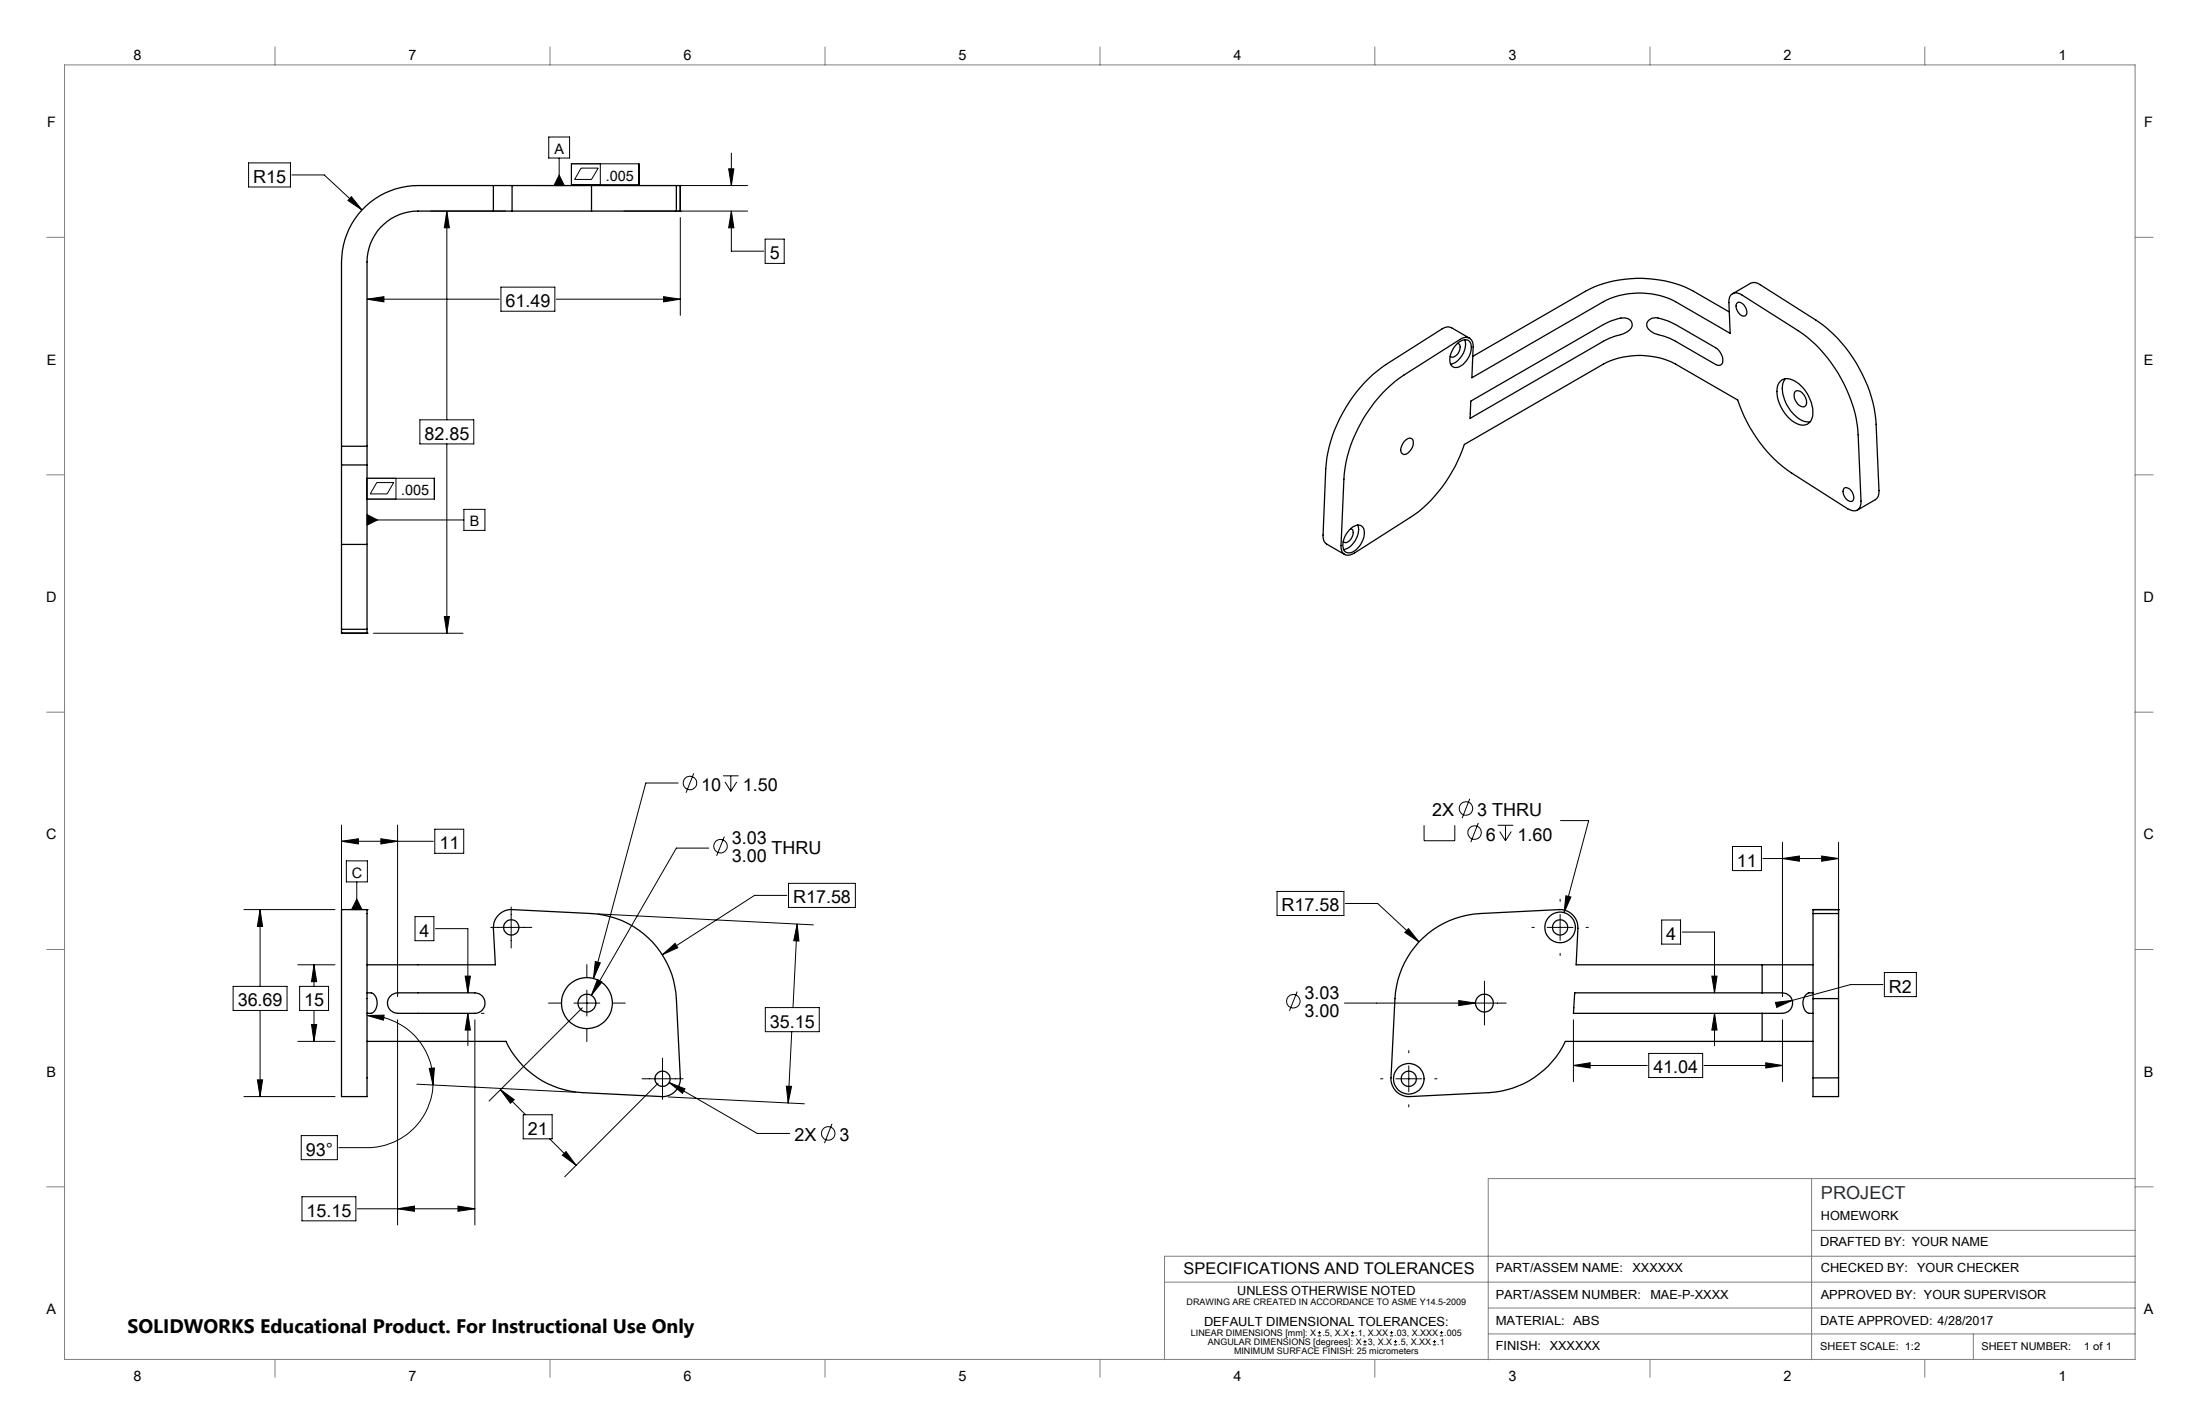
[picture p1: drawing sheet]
<svg xmlns="http://www.w3.org/2000/svg" width="432mm" height="279mm" viewBox="0 0 432 279" stroke-linecap="round" stroke-linejoin="round" font-family="sans-serif">
<g fill="none" stroke="#000" stroke-width=".2">
<path d="M48.8 32h8.2v4.7h-8.2zM57.3 34.3h6.3l7.4 6.9M69 38.6l2 2.6-2.7-1.9zM105.6 36.4h9.2M107.7 26.9h4.1v4.1h-4.1zM109.7 34.4l1.1 2h-2.1zM109.7 31v5.4M112.1 32.1h13.3v4.1h-13.3zM114.1 33h3.3l-1.3 2.2h-3.3zM117.8 32.1v4.1M122.4 36.4h24.3M143 33.1h1l-.5 3.3z"/>
<path d="M143.5 30.1v6.3M72 58.7h26M72 58.7l3.4-.5v1zM84.5 41.4h14.7M87.7 41.4v41M87.7 41.4l.5 3.3h-1zM98.3 56.3h10.6v4.8h-10.6zM109.2 58.7h24.3M122.4 41.4h24.3M130.2 58.2l3.3 .5-3.3 .5zM133.5 42.7v19.2M143.5 41.4v7.9h6.4"/>
<path d="M143.5 41.4l.5 3.3h-1zM150.2 46.9h3.7v4.8h-3.7zM72 93.8h13.3v4.1h-13.3zM73.9 94.7h3.4l-1.3 2.2h-3.3zM77.7 93.8v4.1M82.4 82.4h10.6v4.7h-10.6zM87.7 87.1v37.1M91.1 99.9h4.1v4.2h-4.1zM72 101l2.1 1-2.1 1zM72 102h19.1M73.3 124.2h17.6M87.2 121h1l-.5 3.2z"/>
<path d="M133.1 153.6h-6.3l-10.3 38.4M136.2 151.7l-1.5 3.8M141.9 152.2h3.1M142.3 153.4l1.1 1.9M143.4 152.2v3.1M144.6 153.4l-1.2 1.9M288.5 156.7l-1.5 3.8M47.9 178.5h17.9M51 178.5v15M51 178.5l.5 3.3h-1zM67 161.9v26.1M67 165.1h18.1"/>
<path d="M67 165.1l3.3-.5v1zM68 168.9h4.1v4.1h-4.1zM70 176.4l1 2.1h-2zM70 173v5.5M74.8 164.6l3.2 .5-3.2 .5zM78 161.9v33.6M81.5 179.8h3.7v4.8h-3.7zM85.3 162.7h5.7v4.7h-5.7zM100.3 177.9v8.1M117.3 179.3l42.3 2.2M139.1 166.4h-6.3l-16.7 28.9M142.2 164.1l-1.5 3.8"/>
<path d="M154.4 175.7h-6.3l-18.1 11.6M154.8 173.3h13.1v4.7h-13.1zM250.6 174.9h13.2v4.7h-13.2zM264.1 177.3h6.3l8.1 7.5M279.5 161.9v3.1h6v-3.1M290.2 161.5l-1.5 3.7M294 161.9h3M294.4 163.2l1.1 1.8M295.5 161.9v3.1M296.6 163.2l-1.1 1.8M306.2 176.4v.5M306.2 179.4v5.1"/>
<path d="M306.3 161h5.5l-4.8 18.1M307.3 175.8l1 .2-1.3 3.1zM340 166.1h5.7v4.7h-5.7zM346 168.5h14.9M349.8 168.5l3.4-.5v1zM349.8 165.3v30.2M357.5 168l3.4 .5-3.4 .5zM360.9 165.3v22.7M45.8 193.5h10.5v4.8h-10.5zM51 198.3v16.9M58.5 189.3h7.3M58.8 193.5h5.7v4.8h-5.7z"/>
<path d="M61.6 189.3v4.2M61.6 198.3v6M61.6 189.3l.6 3.3h-1.1zM72 199.2h3.4l-.2 1zM72 199.2a12.9 12.9 0 0 1 13 13.7M85.5 182.2h6.3v12.6M91.3 191.5h1l-.5 3.3zM91.8 198.8v6.4M91.8 198.8l.5 3.3h-1zM94.5 198.8h.5M96.3 182h8.1M107.7 196.8h2.4"/>
<path d="M112.6 196.8h5.1M114.3 197.7l-18.3 18.3M115.2 189.3v2.4M115.2 194.3v5.1M116.8 188.7l1 .2-1.3 3.1zM117.3 192.2l.8 .5-2 2.6zM120.3 196.8h2.4M130 187.3l2.5-2.2 .5 .8zM150.2 197.7h10.6v4.7h-10.6zM156.5 181.3l-.9 16.4M156.5 181.3l.3 3.3h-1zM254.6 194.6l-1.5 3.7"/>
<path d="M276.4 182.2l2.1 2.6-2.8-1.8zM286.3 196.3l3.3 .5-3.3 .5zM291.4 192.5v8.6M295.6 196.8h-31.7M300.7 182h.4M303.7 182h5.1M306.2 187v.5M311.3 182h.4M326.1 180.5h3.7v4.7h-3.7zM330.2 182.9h6.3v11.9M336 191.5h1l-.5 3.3zM336.5 198.8v6.4"/>
<path d="M336.5 198.8l.5 3.3h-1zM348.5 196.7l3.3-.4-3.1 1.4zM369.6 193.2h-6.4l-13.4 3.6M369.9 190.8h6.2v4.7h-6.2zM47.9 215.2h17.9M50.5 211.9h1l-.5 3.3zM58.5 204.3h7.3M61.1 201h1.1l-.6 3.3zM78 200.1v40.2M81.8 212.7l31.2 1.6M84.2 209.6h1.1l-.3 3.3zM85 212.9a12.9 12.9 0 0 1-12.2 12.3h-6.3"/>
<path d="M93.2 200.1v40.2M98.2 213.8l2.7 2-.7 .7zM98.2 213.8l5 4.9M102.7 218.7h5.7v4.7h-5.7zM115.2 201.9v2.5M126 211.7h8.1M129.2 212.5l-18.4 18.4M130 207.6v8.1M131.1 215.2l26.8 1.4M131.3 212.4l17.3 10h6.4M131.3 212.4l3.1 1.2-.5 .9zM154.3 213.1h1.1l-.7 3.3z"/>
<path d="M155.4 202.4l-.7 14M271 211.7h.4M274 211.7h5M276.5 206.1v.5M276.5 209.1v5.1M276.5 216.7v.5M281.6 211.7h.4M308.8 209.1l3.3-.6v1.1zM308.8 200.1v12.1M308.8 209.1h14.5M323.6 206.7h10.6v4.7h-10.6zM334.5 209.1h15.3"/>
<path d="M346.6 208.5l3.2 .6-3.2 .5zM349.8 200.1v12.1M59.1 222.8h7.1v4.7h-7.1zM59.3 234.8h10.5v4.7h-10.5zM70.1 237.2h23.1M78 237.2l3.4-.6v1.1zM89.9 236.6l3.3 .6-3.3 .5zM107.9 223.4l5.2 5.2M110.4 226.7l.7-.7 2 2.6zM163.3 220.5l-1.5 3.8M258.7 262.1h.6M258.7 261.5h.6"/>
<path d="M259 261.2v.6M265.1 262.1h.7M265.1 261.5h.7M265.5 261.2v.6M267.6 263.9h.6M267.6 263.2h.6M267.9 262.9v.7M272.8 262.1h.6M272.8 261.5h.6M273.1 261.2v.6M273.6 263.9h.6M273.6 263.2h.6"/>
<path d="M273.9 262.9v.7M281.2 263.9h.7M281.2 263.2h.7M281.6 262.9v.7M282.6 262.1h.6M282.6 261.5h.6M282.9 261.2v.6"/>
<circle cx="135.4" cy="153.6" r="1.32"/>
<circle cx="287.7" cy="158.6" r="1.33"/>
<circle cx="141.4" cy="166" r="1.32"/>
<circle cx="289.4" cy="163.4" r="1.33"/>
<circle cx="253.8" cy="196.4" r="1.32"/>
<circle cx="162.6" cy="222.4" r="1.33"/>
</g>
<g fill="none" stroke="#808080" stroke-width=".2">
<path d="M12.7 12.7h406.4v254h-406.4zM54 9.2v3.5M108 9.2v3.5M161.9 9.2v3.5M215.9 9.2v3.5M269.8 9.2v3.5M323.8 9.2v3.5M377.8 9.2v3.5M9.2 46.6h3.5M419.1 46.6h3.5M9.2 93.2h3.5M419.1 93.2h3.5"/>
<path d="M9.2 139.7h3.5M419.1 139.7h3.5M9.2 186.3h3.5M419.1 186.3h3.5M9.2 232.9h3.5M355.6 231.2v35.6M419.1 232.9h3.5M419.1 231.2h-127v35.6M228.6 251.6h190.5M292.1 256.6h127M355.6 241.4h63.5M419.1 246.5h-190.5v20.3"/>
<path d="M54 266.7v3.5M108 266.7v3.5M161.9 266.7v3.5M215.9 266.7v3.5M269.8 266.7v3.5M292.1 261.7h127M323.8 266.7v3.5M377.8 266.7v3.5M387.3 261.7v5.1"/>
</g>
<g fill="#000">
<path d="M70 176.4l1 2.1h-2zM109.7 34.4l1.1 2h-2.1zM72 101l2.1 1-2.1 1z"/>
<path d="M156.5 181.3l.3 3.3h-1zM154.3 213.1h1.1l-.7 3.3zM61.6 189.3l.6 3.3h-1.1zM61.1 201h1.1l-.6 3.3zM51 178.5l.5 3.3h-1zM50.5 211.9h1l-.5 3.3zM131.3 212.4l2.6 2.1 .5-.9zM89.9 236.6l3.3 .6-3.3 .5zM78 237.2l3.4-.6v1.1zM91.3 191.5h1l-.5 3.3zM91.8 198.8l.5 3.3h-1zM98.2 213.8l2.7 2-.7 .7zM110.4 226.7l.7-.7 2 2.6zM130 187.3l3-1.4-.5-.8zM74.8 164.6l3.2 .5-3.2 .5zM67 165.1l3.3-.5v1zM116.8 188.7l-.3 3.3 1.3-3.1zM84.2 209.6h1.1l-.3 3.3zM72 199.2h3.4l-.2 1zM117.3 192.2l-1.2 3.1 2-2.6zM348.5 196.7l.2 1 3.1-1.4zM349.8 168.5l3.4-.5v1zM357.5 168l3.4 .5-3.4 .5zM276.4 182.2l-.7 .8 2.8 1.8zM346.6 208.5l3.2 .6-3.2 .5zM308.8 209.1l3.3-.6v1.1zM336 191.5h1l-.5 3.3zM336.5 198.8l.5 3.3h-1zM307.3 175.8l-.3 3.3 1.3-3.1zM286.3 196.3v1l3.3-.5zM69 38.6l-.7 .7 2.7 1.9zM143 33.1h1l-.5 3.3zM143.5 41.4l.5 3.3h-1zM87.2 121h1l-.5 3.2zM87.7 41.4l.5 3.3h-1zM130.2 58.2l3.3 .5-3.3 .5zM72 58.7l3.4-.5v1z"/>
</g>
<g fill="none" stroke="#000" stroke-width=".25">
<path d="M96.8 36.4h3.7M96.8 36.4h-14.7a15 15 0 0 0-15.1 15v36.2M96.8 36.4v5M100.5 36.4v5M100.5 36.4h15.6M116.1 36.4h16.7M116.1 36.4v5M132.8 36.4h.7M132.8 36.4v5M133.5 36.4h.1M133.5 36.4v5M96.8 41.4h3.7"/>
<path d="M96.8 41.4h-14.7a10 10 0 0 0-10.1 10v36.2M100.5 41.4h15.6M116.1 41.4h16.7M132.8 41.4h.7M133.5 41.4h.1M340 57.6l3.7-2.1a1.73 1.73 0 0 1 1.7 .3l11 7a27.6 27.6 0 0 1 11.8 20.5l.6 13.4a1.61 1.61 0 0 1-.7 1.3l-3.5 2.1M341 59.4a1.41 1.41 0 0 1 1.7 1.1l.1 .3a.77 .77 0 0 1-.1 1.1 .77 .77 0 0 1-1.1-.1 2.06 2.06 0 0 1-.7-2.2zM271.3 77.2l3.4-3 11.9-7.6a1.54 1.54 0 0 1 1.8-.2 1.54 1.54 0 0 1 .7 1.7l-.2 6 25.8-14.9a15.6 15.6 0 0 1 14.2 0l10.7 6.2-.3-6a1.53 1.53 0 0 1 .7-1.8 1.53 1.53 0 0 1 1.9 .3l11 7a27.6 27.6 0 0 1 11.8 20.4l.6 13a1.57 1.57 0 0 1-.8 1.8 1.57 1.57 0 0 1-1.8-.3l-11.1-7a27.8 27.8 0 0 1-10.5-14.3l-12.2-7.1a15.6 15.6 0 0 0-14.2 0l-27.3 15.8a27.6 27.6 0 0 1-10.6 14.3l-11 7a1.5 1.5 0 0 1-2.5-.7l-.1-.8 .6-13a28.1 28.1 0 0 1 7.5-16.8zM285.8 67.6a1.9 1.9 0 0 1 2.6-.7 2.92 2.92 0 0 1-.3 3.4 3 3 0 0 1-2.6 1.8 1.7 1.7 0 0 1-.8-2.4l.5-1.3zM286.1 67.4h.1a1.32 1.32 0 0 1 0 2 1.03 1.03 0 0 1-1.6 .5M287.5 66.6a4 4 0 0 1-2.8 4.9M288.4 66.4l-3.6-2.2a1.79 1.79 0 0 0-1.8 .4l-11 6.9a28.1 28.1 0 0 0-11.8 20.5l-.5 13.4a1.61 1.61 0 0 0 .7 1.4l3.5 2"/>
<path d="M288.7 78.7l26.4-15.2a9.6 9.6 0 0 1 3.8-1.1 1.42 1.42 0 0 1 1.5 1.2 1.42 1.42 0 0 1-1.1 1.6l-.7 .3-2.7 .9-1.2 .6-26.2 15.1zM323.7 62.7a3.5 3.5 0 0 1 3.1 .1l2.1 .9 7.8 4.5a2.74 2.74 0 0 1 1.3 3.2 .84 .84 0 0 1-1.3 .1l-8.2-4.8-2.6-.9a3.3 3.3 0 0 1-2.7-1.8v-.5zM339.4 61.2l-7-4.1a23.3 23.3 0 0 0-21.2 0l-22.1 12.8M349.5 74.8a2.42 2.42 0 0 1 3.1 .2 7.5 7.5 0 0 1 3.2 6.6 2.01 2.01 0 0 1-3.2 1.5 7.4 7.4 0 0 1-3.7-7.3zM350.4 74.3a4.2 4.2 0 0 0-.1 4.2 7.2 7.2 0 0 0 3.9 4.2l1.1 .1M352.5 76.7a1.98 1.98 0 0 1 2.1 2.3 .79 .79 0 0 1-.5 .8 .79 .79 0 0 1-.9-.2 2.05 2.05 0 0 1-.7-2.9zM67 87.6v3.6M67 91.2v15.6M67 87.6h5M67 91.2h5M72 87.6v3.6M72 91.2v15.6"/>
<path d="M275.6 86.6l.2-.2a.84 .84 0 0 1 1.1-.4 .84 .84 0 0 1 .5 1 2.49 2.49 0 0 1-1.8 2.2 1.15 1.15 0 0 1-.4-1.9zM362 95.8a1.64 1.64 0 0 1 1.9 1.7 .7 .7 0 0 1-.4 .9 .7 .7 0 0 1-.9-.3 1.84 1.84 0 0 1-.6-2.3zM67 106.8v16.7M67 106.8h5M72 106.8v16.7M265.1 103.8h.1a1.32 1.32 0 0 1 0 1.9l-.5 .5a.71 .71 0 0 1-1.1 .1M265.1 103.7l.4-.3a1.33 1.33 0 0 1 1.6-.3 1.33 1.33 0 0 1 .7 1.4 4.2 4.2 0 0 1-3 4 1.37 1.37 0 0 1-1.2-1.9l.4-1.4zM266.5 103a4.1 4.1 0 0 1-2.8 4.8M67 124.2h.1M67 123.5v.7M67 124.2h5M67 123.5h5"/>
<path d="M72 124.2h.1M72 123.5v.7M67 178.5v36.7h5v-36.7M67 178.5h.1M67 178.5h5M72 178.5h.1M355.8 179.2v16.7M355.8 178.5h.1M355.8 178.5h5.1M355.8 178.5v.7M355.8 179.2h5.1M360.9 179.2v16.7"/>
<path d="M360.9 178.5h.1M360.9 178.5v.7M72 194.8h.1a1.63 1.63 0 0 1 1.9 1.7 2.14 2.14 0 0 1-1.1 2.3h-.9M72 189.3h25.2l-.4-7.2a3.5 3.5 0 0 1 3.7-3.6l15.6 .7a17.6 17.6 0 0 1 16.7 16.7l.7 15.6a3.5 3.5 0 0 1-3.6 3.7l-15.6-.8a17.6 17.6 0 0 1-15-10.1h-27.3M76.5 195.6a3.5 3.5 0 0 1 3-.8h13.7a2.01 2.01 0 0 1 2 2 2.01 2.01 0 0 1-2 2h-14.2a2.36 2.36 0 0 1-2.9-1.7v-.6zM345.9 194.8h3a2.32 2.32 0 0 1 2.9 1.7 2.05 2.05 0 0 1-2.4 2.3h-3.5M345.9 189.3h9.9M345.9 189.3h-36.5l.3-7.2a3.5 3.5 0 0 0-3.7-3.6l-15.5 .7a17.6 17.6 0 0 0-16.7 16.7l-.8 15.6a3.5 3.5 0 0 0 3.7 3.7l15.5-.8a17.6 17.6 0 0 0 15-10.1h38.7M345.9 194.8h-36.8l-.3 3.9v.1h37.1M345.9 189.3v5.5M345.9 198.8v5.5M355.8 194.8h-.1a1.52 1.52 0 0 0-1.7 1.2 2.32 2.32 0 0 0 1 2.8h.8"/>
<path d="M355.8 195.9h5.1M355.8 195.9v15.6M360.9 195.9v15.6M345.9 204.3h9.9M355.8 211.5v3.7h5.1v-3.7M355.8 211.5h5.1"/>
<circle cx="100.4" cy="182" r="1.51"/>
<circle cx="115.2" cy="196.8" r="1.75"/>
<circle cx="115.2" cy="196.8" r="5"/>
<circle cx="291.3" cy="196.8" r="1.75"/>
<circle cx="306.2" cy="182" r="1.49"/>
<circle cx="306.2" cy="182" r="3"/>
<circle cx="130" cy="211.7" r="1.49"/>
<circle cx="276.5" cy="211.7" r="1.49"/>
<circle cx="276.5" cy="211.7" r="3"/>
</g>
<text font-size="3.8" x="25" y="261.6">SOLIDWORKS Educational Product. For Instructional Use Only</text>
<g font-size="3.5">
<text x="49.7" y="35.9">R15</text>
<text x="151.1" y="50.9">5</text>
<text x="99.2" y="60.3">61.49</text>
<text x="83.3" y="86.3">82.85</text>
<text x="137.6" y="155.2">10</text>
<text x="145.8" y="155.2">1.50</text>
<text x="281.1" y="160.2">2X</text>
<text x="289.9" y="160.2">3 THRU</text>
<text x="86.2" y="166.6">11</text>
<text x="143.6" y="165.6">3.03</text>
<text x="151.5" y="167.6">THRU</text>
<text x="291.6" y="164.9">6</text>
<text x="297.8" y="164.9">1.60</text>
<text x="143.6" y="169.1">3.00</text>
<text x="340.9" y="170">11</text>
<text x="155.7" y="177.2">R17.58</text>
<text x="251.5" y="178.8">R17.58</text>
<text x="82.3" y="183.8">4</text>
<text x="327" y="184.4">4</text>
<text x="46.7" y="197.4">36.69</text>
<text x="59.7" y="197.4">15</text>
<text x="256" y="196">3.03</text>
<text x="370.8" y="194.7">R2</text>
<text x="151.1" y="201.6">35.15</text>
<text x="256" y="199.5">3.00</text>
<text x="324.5" y="210.6">41.04</text>
<text x="60" y="226.7">93°</text>
<text x="103.6" y="222.7">21</text>
<text x="156" y="223.9">2X</text>
<text x="164.8" y="223.9">3</text>
<text x="60.2" y="238.7">15.15</text>
</g>
<text font-size="3.5" fill="#003359" x="357.4" y="235.3">PROJECT</text>
<text font-size="3.2" x="232.3" y="250">SPECIFICATIONS AND TOLERANCES</text>
<g font-size="2.8">
<text x="26.2" y="11.8">8</text>
<text x="80.2" y="11.8">7</text>
<text x="134.2" y="11.8">6</text>
<text x="188.1" y="11.8">5</text>
<text x="242.1" y="11.8">4</text>
<text x="296.1" y="11.8">3</text>
<text x="350.1" y="11.8">2</text>
<text x="404" y="11.8">1</text>
<text x="9.2" y="25">F</text>
<text x="420.8" y="25">F</text>
<text x="108.8" y="30.2">A</text>
<text x="118.9" y="35.4">.005</text>
<text x="9.2" y="71.5">E</text>
<text x="420.8" y="71.5">E</text>
<text x="78.7" y="97.1">.005</text>
<text x="92.2" y="103.2">B</text>
<text x="9.1" y="118.1">D</text>
<text x="420.7" y="118.1">D</text>
<text x="9.1" y="164.7">C</text>
<text x="420.7" y="164.7">C</text>
<text x="69" y="172.2">C</text>
<text x="9.2" y="211.2">B</text>
<text x="420.8" y="211.2">B</text>
<text x="9.2" y="257.8">A</text>
<text x="420.8" y="257.8">A</text>
<text x="26.2" y="271">8</text>
<text x="80.2" y="271">7</text>
<text x="134.2" y="271">6</text>
<text x="188.1" y="271">5</text>
<text x="242.1" y="271">4</text>
<text x="296.1" y="271">3</text>
<text x="350.1" y="271">2</text>
<text x="404" y="271">1</text>
</g>
<g font-size="2.5">
<text x="357.4" y="239.3">HOMEWORK</text>
<text x="357.2" y="244.5">DRAFTED BY: YOUR NAME</text>
<text x="293.6" y="249.7">PART/ASSEM NAME:</text>
<text x="320.4" y="249.7">XXXXXX</text>
<text x="357.4" y="249.7">CHECKED BY:</text>
<text x="376.3" y="249.7">YOUR CHECKER</text>
<text x="242.8" y="254.2">UNLESS OTHERWISE NOTED</text>
<text x="293.6" y="254.8">PART/ASSEM NUMBER:</text>
<text x="323.9" y="254.8">MAE-P-XXXX</text>
<text x="357.4" y="254.8">APPROVED BY: YOUR SUPERVISOR</text>
<text x="236.3" y="260.1">DEFAULT DIMENSIONAL TOLERANCES:</text>
<text x="293.6" y="260">MATERIAL: ABS</text>
<text x="357.2" y="260">DATE APPROVED: 4/28/2017</text>
<text x="293.6" y="264.9">FINISH: XXXXXX</text>
</g>
<g font-size="2.1">
<text x="357.2" y="264.9">SHEET SCALE: 1:2</text>
<text x="388.9" y="264.9">SHEET NUMBER:</text>
<text x="409" y="264.9">1 of 1</text>
</g>
<g font-size="1.8">
<text x="232.9" y="256.1">DRAWING ARE CREATED IN ACCORDANCE TO ASME Y14.5-2009</text>
<text x="233.8" y="262.1">LINEAR DIMENSIONS [mm]: X .5, X.X .1, X.XX .03, X.XXX .005</text>
<text x="237.1" y="263.8">ANGULAR DIMENSIONS [degrees]: X 3, X.X .5, X.XX .1</text>
<text x="242.2" y="265.6">MINIMUM SURFACE FINISH: 25 micrometers</text>
</g>
</svg>
